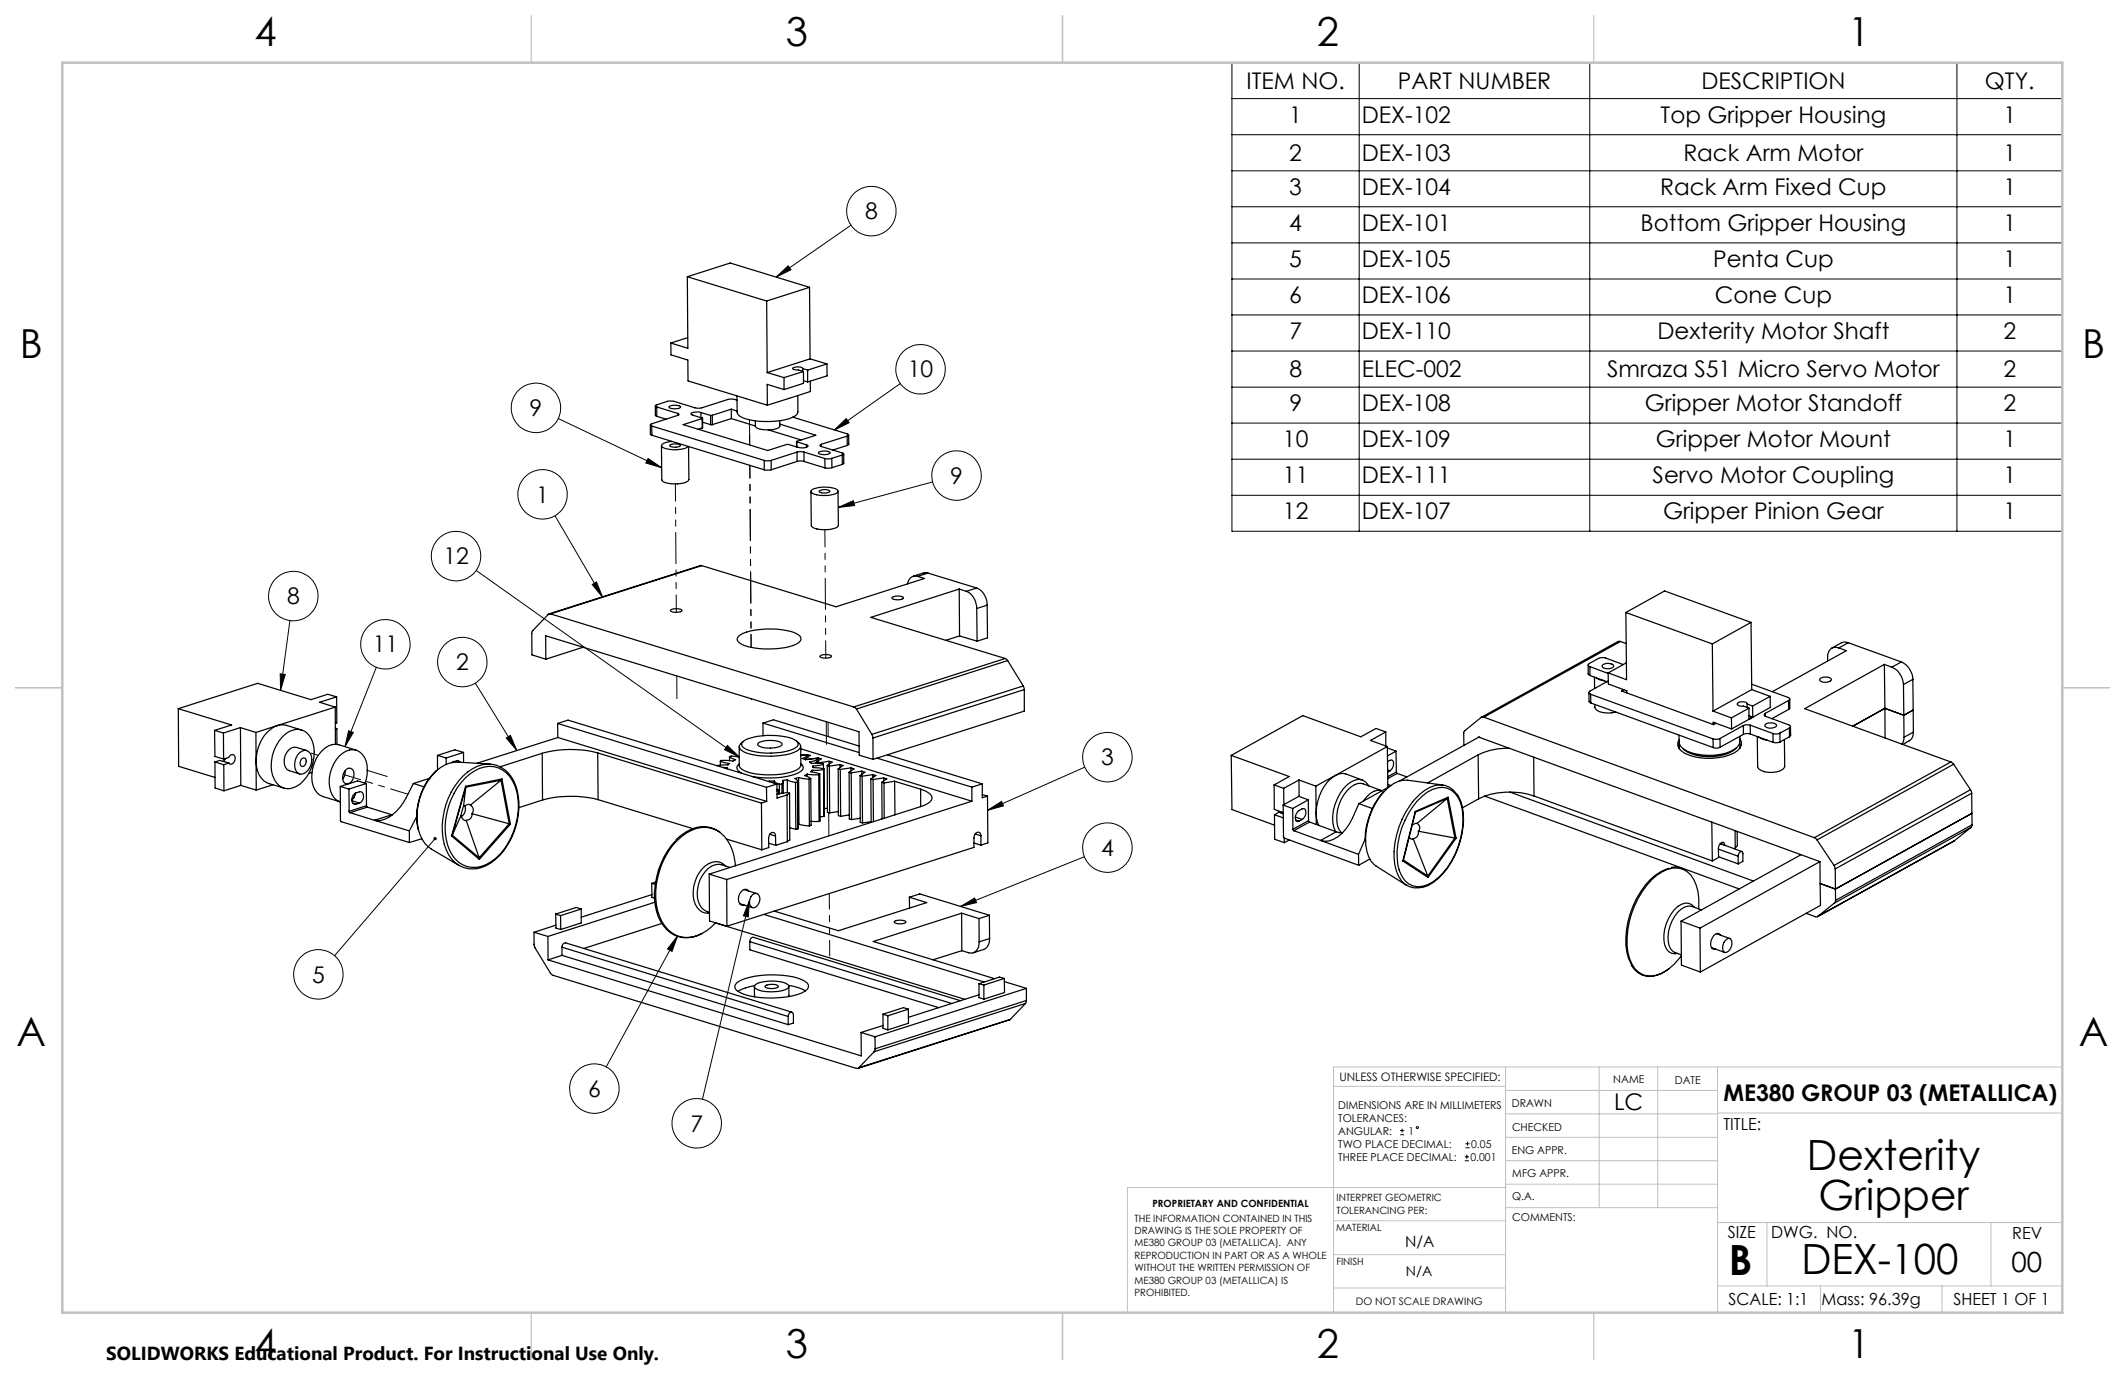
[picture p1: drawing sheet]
<svg xmlns="http://www.w3.org/2000/svg" width="432mm" height="279mm" viewBox="0 0 432 279" stroke-linecap="round" stroke-linejoin="round" font-family="sans-serif">
<g fill="none" stroke="#000" stroke-width=".25">
<path d="M139.7 56.2l.1 14.6-3.5-1.1M139.7 56.2l16.1 5M139.7 56.2l8.7-2.8 16.1 5M164.5 58.4l-8.7 2.8M164.5 58.4l.1 14.5M136.3 69.7v2.4l3.5 1.1v4.2l16.1 4.9M139.7 68.6l-3.4 1.1M155.8 61.2l.1 14.5M155.9 75.7l3.4 1M159.3 79.2l-3.4-1.1v4.2M159.3 76.7v2.5M163.1 74.9a1.65 1.65 0 0 0-2.1 0l.4 .2 1.9 .4"/>
<path d="M163.1 74.9l1 .3M163.1 74.9v.5M163.3 75.5l-4 1.2M163.3 75.5v2.4l-4 1.3M163.3 77.4l.8 .2M164.1 75.2v2.4M164.6 72.9l-8.7 2.8M164.6 72.9l3.4 1M164.6 77.5l.1 2.1-8.8 2.7M168 73.9l-3.9 1.3M168 73.9l.1 2.5-4 1.2M132.2 86.3v1.9l.3 .2"/>
<path d="M132.4 86.6l22.9 7M132.4 86.6l.1 1.8M132.5 88.4l22.8 7.1M133.2 82.5v1.9l.3 .2M133.5 82.7l4.2 1.3M133.5 82.7v1.9M133.5 84.6l1.9 .6M134.4 90.6l.1 6.9a1.14 1.14 0 0 0 1.1 .7l2.1 .1a3 3 0 0 0 2.2-.8v-6.8M136 82.6l1.1-.3a1.34 1.34 0 0 1 1.2 .4 2.13 2.13 0 0 1-2.4 0zM136.1 90.5l.5-.3h.8l.7 .1 .2 .3-.5 .2-.9 .1-.7-.2zM136.5 89.7h-.5a1.47 1.47 0 0 0-1.6 1 5.5 5.5 0 0 0 5.4 0M137.7 84.4l-5.4 1.7-.1 .2 .2 .3"/>
<path d="M137.7 84l.3 .1-.3 .3M137.7 84v.4M142.4 83.8l-.8-.1a1.21 1.21 0 0 0-1.2 .4l.3 .2 2.1 .7-.1 .1M142.4 83.8l2 .6M142.4 83.8l.1 1.1M142.7 85.1l-3.9 1.2 17.2 5.2 4.2-1.2a6 6 0 0 0 3.3 .7l.4-.1 .3-.3-.3-.2M142.7 85.1v1.9M142.7 87l-.8 .2M142.8 85l-.1 2M142.8 85.8l1.6 .5M144.4 86.3h.3M144.4 84.4v1.9"/>
<path d="M144.7 84.4h-.3M144.7 84.4v1.9M148.6 83.1l1.2 .4M148.6 83.1l-3.9 1.3M148.6 83.1v2M148.6 85.1l4.9 1.5M148.6 85.1l-3.9 1.2M149.8 81.3l-.8-.2h-.8l-5.9 1.8h-1.1l-4.5-1.4h-1l-2.4 .8-.1 .2 .3 .2M155.3 93.6h1.4M155.3 95.5h1.4M155.3 93.6v1.9M156.1 87.3l6.7 2.1"/>
<path d="M156.7 93.6v1.9M158.4 85.5l.1 1.1a2.7 2.7 0 0 1-2.7 .7h-.7a1.74 1.74 0 0 1-1.6-.7v-1.1M158.5 86.2l7.3 2.2-3.9 1.3v.1M161.1 84.8l11.1 3.4a.23 .23 0 0 1 .2 .2 .23 .23 0 0 1-.2 .2M161.9 89.7v1.1M161.9 89.8l2 .6M161.9 89.8v1M162 91.9l.7-.1 .7 .1M162 93.8l.5-.1 .9 .1M162 91.9l-5.3 1.7M162 91.9v1.9M162 93.8l-5.3 1.7"/>
<path d="M162.1 80.4v3.3a1.42 1.42 0 0 1-1.1 1.1 15.3 15.3 0 0 1-10.6-.2l-.4-.3-.2-.5v-3.3M163.4 93.8l4.2 1.3M163.4 91.9l4.2 1.3M163.4 91.9v1.9M163.9 90.4v.5M165 99.6a6.3 6.3 0 0 1 5-.2l.3 .5a4.3 4.3 0 0 1-3.7 .7 2.62 2.62 0 0 1-1.8-.6zM166.4 91.9l1.1-.2a1.34 1.34 0 0 1 1.2 .3 2.13 2.13 0 0 1-2.4 0zM166.5 99.8l.9-.3 .8 .1 .4 .2a1.59 1.59 0 0 1-2 .2zM166.9 90.3l-.3 .2 .3 .2M166.9 90.7l4.4 1.4 .1 .2-.3 .2M166.9 90.3v.4M167.6 93.2v1.9"/>
<path d="M169 93.1l-1.4 .1M169 93.1l.1 1.9M169.1 95l-1.5 .1M170.3 99.8l.1 7a.99 .99 0 0 1-1.1 .6l-1.2 .2h-1.4a1.99 1.99 0 0 1-1.8-.8l-.1-6.9M171.1 92.5l-2.1 .6M171.1 92.5l.1 1.9M171.2 94.4l-2.1 .6M171.4 92.3v1.9l-.2 .2M172.2 88.6l-5.3 1.7M172.2 88.6v1.9M172.2 90.5l-3 .9M172.4 88.4l.1 1.9-.3 .2"/>
<path d="M142.6 114.9h-.3l-30.8 9.8M142.6 114.9l-30.7 9.8M142.6 114.9l27.3 8.4 18-5.8-1.5-.4M186.4 117.1a1.6 1.6 0 0 0-2 1.5M188.6 116.5l-.9-.1-2.1 .7M188.6 116.5l-2.2 .6M188.6 116.5l9.9 3M194.9 119.7l-17.9 5.7 27.3 8.4M194.9 119.7l1.5 .5M194.9 119.7l.1 9.5M198.5 119.5a3.7 3.7 0 0 1 2.1 3.5M198.5 119.5l-2.1 .7"/>
<path d="M110.9 133.9v-4.7l63.7 19.5v4.8l2.8 .8M111.9 124.7l-.5 .1-3.2 3.4-.1 .4v4.5l2.8 .8M111.9 124.7l61.6 19M118.5 131.5l-7.6 2.4M136.3 123.9l1.1-.2a1.34 1.34 0 0 1 1.2 .3 2.13 2.13 0 0 1-2.4 .1zM150 129.3a7.9 7.9 0 0 1 4.5-1.4 14 14 0 0 1 7.5 1 .94 .94 0 0 1 .7 .7 .94 .94 0 0 1-.3 .9 12.3 12.3 0 0 1-7.1 1.4l-2.1-.2a5.7 5.7 0 0 1-3.2-1.3l-.2-.4zM166.7 133.2l1.1-.2a1.34 1.34 0 0 1 1.2 .4 2.13 2.13 0 0 1-2.4 0zM181.3 121.4l1.1-.3a1.21 1.21 0 0 1 1.2 .4 2.05 2.05 0 0 1-2.4 0zM195 129.2l-2.8 .9M195 129.2l3.5 1.1M196.4 120.2a3.7 3.7 0 0 1 2.1 3.4M198.5 123.6v6.7"/>
<path d="M200.6 123l-2.1 .6M200.6 123l.1 6.6-2.2 .7M204.3 133.8l.5 .4M204.3 133.8l-30.8 9.9M204.8 134.2l-30.8 9.9M204.8 134.2l3.1 5.2M207.9 139.4l.2 .7M207.9 139.4l-30.7 9.8M322.7 135.1v1.8l.4 .4M323.1 135.5l3.7 1.3M323.1 135.5v1.8M323.1 137.3l3.4 1.2"/>
<path d="M324 137.6v2.3M324.3 137.7l.7 .4 1 .2M325.6 135.2a1.76 1.76 0 0 1 2.3 .1 .89 .89 0 0 1-1.1 .6 .94 .94 0 0 1-1.2-.7zM326.8 136.7v2.3l3.8 1.4v.4M326.8 138.4l-3.7 2a.33 .33 0 0 0-.2 .4 .33 .33 0 0 0 .3 .3M329.3 130.4h-.5l-27.7 15.3M329.3 130.4l-27.8 15.3M329.3 130.4l1.1 .4M329.8 135l-3.9-1.4-1.1 .2-1.9 1a.33 .33 0 0 0-.2 .4 .33 .33 0 0 0 .4 .3M330.4 124.5l.1 13.6-3.7-1.4M330.4 124.5l17.5 6.3M330.4 124.5l7.8-4.4 17.6 6.4"/>
<path d="M330.5 134.8h-.2l-3.5 1.9M347.9 130.8l.2 13.7M355.8 126.5l-7.9 4.3M355.8 126.5l.2 13.6M356 139l7.3 2.7a.32 .32 0 0 1 .4 .3 .32 .32 0 0 1-.3 .3M369.8 138a1.86 1.86 0 0 1 2.3 0 1.61 1.61 0 0 1-2.4 .2zM373.7 131.7a1.67 1.67 0 0 0-2.3 1.8v.8M373.7 131.7l1.5 .5-15 8.3M375.6 130.6a1.53 1.53 0 0 0-1.4 0l-2 1.1M375.6 130.6l-1.9 1.1M375.6 130.6l10.8 3.9M382.9 135l1.5 .6"/>
<path d="M382.9 135l-16.2 9 29.7 10.8M382.9 135l.1 8.9M384.4 135.6a4.1 4.1 0 0 1 2.4 3.5M386.4 134.5a4 4 0 0 1 2.3 3.5M386.4 134.5l-2 1.1M386.8 139.1l.1 6.2M388.7 138l-1.9 1.1M388.7 138l.1 6.3M36.2 144l10.9 3.3-3.5 1.1M36.2 144l.1 11.7 7.4 2.3M43.6 148.4l1.8 .5M43.6 148.4l.1 5.3 1.7 .5"/>
<path d="M43.7 154.8l1-.3 1.8 .5M43.7 154.8l1.8 .6M43.7 154.8v5.3l1.8 .6M45.4 148.9v5.3M45.4 154.2l1.1-.3 .5-.5 .3-.1a1.05 1.05 0 0 1 .4 1.2 1.05 1.05 0 0 1-1 .8l-.2-.3M45.5 155.4v5.3M45.9 154.1l-.6 .6M46.5 155l-1 .4M48.9 147.8l3.1 1M48.9 147.8l-3.5 1.1M48.9 147.8v11.8M48.9 159.6l-3.4 1.1"/>
<path d="M48.9 159.6l3.2 .9M52 148.8l.1 11.7M55.5 159.5l-3.4 1M56.4 147.4l1.5-.1 3.4 1M56.4 147.4a7.5 7.5 0 0 0-4.4 7.3 4.4 4.4 0 0 0 2.6 4.5l3.1 .9M56.4 147.4l-4.4 1.4M57.3 149.9a3.7 3.7 0 0 1 5-1.1 6.5 6.5 0 0 1 1 7.2 6.3 6.3 0 0 1-4.5 4.3 3.4 3.4 0 0 1-3.4-2.7 8.4 8.4 0 0 1 1.9-7.7zM60.9 153a1.37 1.37 0 0 1 1.4-.5 1.37 1.37 0 0 1 1 1.2 3.2 3.2 0 0 1-1.9 3.6 1.78 1.78 0 0 1-1.5-2.5l.5-1.3zM61.3 154.2a.5 .5 0 0 1 .9 .2 1.02 1.02 0 0 1-.8 1.4 .97 .97 0 0 1-.1-1.6zM62.3 152.5l-2.1-.6a1.97 1.97 0 0 0-2.2 1.5 2.34 2.34 0 0 0 .8 3.2l2.1 .7M63.4 157l-.6 .2M68.1 143.7l-11.7 3.7"/>
<path d="M68.1 143.7l.1 7.5M68.2 148l.2 .1M68.4 141.6l-1.8-.5-3.4 1.1-10.8-3.3-16.2 5.1M68.4 141.6l-3.5 1.1 3.2 1M68.4 141.6v5.3l-.2 .1M68.4 148.1h-.2M68.4 148.1l.1 3.2M69.1 159.8l.1 7 .1 .2 13.9 4.2M69.1 159.8l1.8 .5M70.1 156.6a.97 .97 0 0 1 1.1-.5 .97 .97 0 0 1 .7 1.1 1.76 1.76 0 0 1-1.6 2.1 1.71 1.71 0 0 1-.2-2.7zM70.2 156.6a2.24 2.24 0 0 1-.6 1.7M72.4 152.4l-3.5-1.1a3.9 3.9 0 0 0-4.1 2 7.1 7.1 0 0 0-.8 7.2l1 1.1 4.1 1.3"/>
<path d="M74.2 159.1a5.5 5.5 0 0 0-1.2-6.3 3.2 3.2 0 0 0-4.1 .8 6.9 6.9 0 0 0-.9 8.6l.5 .5 .7 .2M74.4 159.2l-3.5 1.1M74.4 159.2l.1 4.5M74.4 159.2l-1.7-.5-3.6 1.1M84 159.2a15.7 15.7 0 0 1-4.2 6.3 4.7 4.7 0 0 1-3.7 1.2M84 159.2l2.1 .7M87.2 158.2l-3.2 1M88.7 156.6a12.9 12.9 0 0 0-3.8 11.9M88.9 153.5l1.8 .5M88.9 153.5v3M90.7 154v1.3M91.9 154.9h.1"/>
<path d="M93.5 154.9l-.1-.2a1.41 1.41 0 0 0-1.6 .3M94.2 152.9l-1.8-.5-3.5 1.1M94.2 152.9l-3.5 1.1M94.2 152.9v2M94.6 158a6.6 6.6 0 0 1 6.7-2 7.7 7.7 0 0 1 4 7.4 14.3 14.3 0 0 1-5.5 11.7 5.4 5.4 0 0 1-8.4-2.3 14.2 14.2 0 0 1 3.2-14.8zM94.6 159.8l.1 .1M94.6 159.8l-2.8 10.1M94.7 159.9l-2.8 9.8M94.7 159.9l-.5 4M99.6 155.3l-6.5-.4a7.4 7.4 0 0 0-6.1 3.7 12.1 12.1 0 0 0-1.2 12l.6 .8 1.3 1.1 5.6 3.4M101.8 158.5l-7.1 1.4M101.8 158.5l-6.2 5.1"/>
<path d="M101.8 158.5l1.7 8.9M102 158.3l-.2 .2M102 158.3l1.7 9.2M102 158.3l-7.4 1.5M102.6 156.4a5.9 5.9 0 0 0-7.6 .5 14.7 14.7 0 0 0-4.3 15.8 5.5 5.5 0 0 0 5.7 3.8M102.7 156.5a9.3 9.3 0 0 1 2.7 7.8 14.5 14.5 0 0 1-5.7 11.1 6.6 6.6 0 0 1-3.2 1.1M110.2 153.1l-8.6 2.7M110.2 153.1v9.5M113.3 147v2.9M113.3 147l42.5 13M113.3 147l2.1-.7 42.5 13M113.3 149.9l-16.4 5.2"/>
<path d="M113.3 149.9l42.5 12.9M121.5 153a21.9 21.9 0 0 0-11.3 .1M121.5 153l33.2 10.2M121.5 153v9.5M146.4 154.7l1.8 .5-.3 .2-2.3 .2M146.4 154.7v.8M146.9 155.9l.8 .1v.2v-.2M148.2 153.8l1.3 .6-.2 .1a1.04 1.04 0 0 1-1.2 .1l-.6-.1a.94 .94 0 0 0-1.1 .2M148.2 153.8l.4-.2 1.6 .2M148.2 153.8v.8M150.2 155.2a.93 .93 0 0 0-.5 1 .93 .93 0 0 0 .7 .8l.3 .1M150.2 151.8v3.7a1.27 1.27 0 0 0 1 1.1 15.7 15.7 0 0 0 10.8-.2l.4-.3 .3-.6"/>
<path d="M151.1 150.6a11.6 11.6 0 0 1 7.6-1 5.6 5.6 0 0 1 3.3 1.1l.2 .4a1.19 1.19 0 0 1-1.1 1.2 14.5 14.5 0 0 1-9.6-.1 .93 .93 0 0 1-.7-1.2zM154.1 151a5.4 5.4 0 0 1 4.6-.1l.2 .2a.96 .96 0 0 1-1.1 .8l-1.3 .1a2.63 2.63 0 0 1-2.5-.8zM155 146.9v2.6M155 146.9l19.6 6M155 146.9l2.2-.6 17.4 5.3M155.8 160v2.8M156.3 158.7h1M156.3 158.7v.1M156.3 158.7v.2M157.3 158.7l.4 .4 .7 .2M157.3 158.7v.4M157.9 159.3l-2.1 .7"/>
<path d="M157.9 159.3v2.9l2-.7M158.4 159.3v2M158.9 159.3h-.5M158.9 159.3v1.9M159.1 158.9l.1 2.3M160 158.5l1.6 .5M160 158.5l-1 .1a.49 .49 0 0 1-.1 .7M160 158.5v2.5M161.6 159l.1 9.5M161.9 150.6a1.15 1.15 0 0 1 .7 1.3 5.3 5.3 0 0 1-3.8 1.6 15 15 0 0 1-7.6-.7 1.17 1.17 0 0 1-1-1.3l.8-.8M162.1 158.9l-.5 .1M162.1 158.9v9.5"/>
<path d="M162.3 158l2.1 .3M162.3 158l-.8 .2 .4 .2 .2 .5M162.3 158v9.5M162.7 151.7v3.8M162.7 152.2l34.8 10.6M162.7 155.2a.9 .9 0 0 1 .1 1.5 15.2 15.2 0 0 1-9.9 1.1M162.7 155.4v.1M163.7 154.2v.2M164 153.3l-1.3 .2 1.1-.1 .3 .1M164 157.3l2.4 .1M164 157.3l-.5 .3 1.2 .6M164 153.3v.1"/>
<path d="M164 157.3v.5M164 153.3l.6 .2-.9 .7M164.1 153.5l-.2 .2-.9 .4 .7 .3M164.1 153.5v.3M164.4 158.3l.1 9.5M164.7 158.2l-.3 .1M164.7 158.2l.1 9.5-.3 .1M165 156.5l-.3 .3 1.9 .5M165 156.5v.3M165.2 156l2.2 .2M165.2 155.9v.1M165.9 154.9l.4 .1"/>
<path d="M165.9 154.9v.2M166.2 154.3h-.1a.96 .96 0 0 0-1.1-.1l-1.3 .2M166.2 154.3l-1.7 .5 .4 .3h2l.3 .1 .1 .1M166.2 154.3v.4M166.2 154l.7 .2-1 .7M166.2 154l-2.1 .3-.4-.1M166.2 154l.1 .6M166.3 155v.1M166.4 157.4v9.5M166.6 157.3l-.2 .1M166.6 157.3l.1 9.5-.3 .1M167.3 155.3l-2.1 .3v.4"/>
<path d="M167.3 155.3v.9M167.4 156.4l-2.4 .1M167.4 156.4v9.5M167.4 156.2v.2M167.4 156.2v9.7M168.1 155.5l.4 .2M168.1 155.5v9.6l.5 .1M168.5 154.7l.6 .2-1 .6M168.5 154.7l-2.2 .3M168.5 154.7v.6M168.5 155.7l.1 9.5M170.3 156.2l.4 .2"/>
<path d="M170.3 156.2l.1 9.5 .4 .2M170.7 155.4l.6 .1-1 .7M170.7 155.4l-2.2 .3M170.7 155.4v.6M170.7 156.4l.1 9.5M172.5 156.9l.5 .2M172.5 156.9l.1 9.5 .4 .1M172.9 156l.6 .2-1 .7M172.9 156l-2.2 .4M172.9 156v.7M173 157.1v9.4M173.5 143.7l.5 .4"/>
<path d="M174 144.1l3.2 5.1M174.8 157.6l.4 .1M174.8 157.6v9.5l.5 .1M175.1 156.7l.7 .2-1 .7M175.1 156.7l-2.1 .4M175.1 156.7v.6M175.2 157.7l.1 9.5M177 158.3l.4 .1M177 158.3v8.8M177.2 149.2l.2 .8M177.3 157.4l.7 .2-1 .7M177.3 157.4l-2.1 .3"/>
<path d="M177.3 157.4v.6M177.4 150v4.3M177.4 158.4l.1 8.6M178.2 154.1l19.3 5.8M179.2 159l.4 .1M179.2 159v7.4M179.6 158.1l.6 .2-1 .7M179.6 158.1l-2.2 .3M179.6 158.1v.6M179.6 159.1l.1 7.2M180.3 153.4l19.3 5.9M181.8 158.8l5.3 1.6"/>
<path d="M181.8 158.8l-2.2 .3M181.8 158.8l.1 6.8M197.5 159.9v2.9M199.6 159.3l-2.1 .6M199.6 159.3v2.8l1.1-.3M208.1 140.1l-30.7 9.9M208.1 140.1v4.4l-30.7 9.8M250.2 153.5l11.8 4.3-3.1 1.7M250.2 153.5l.1 11 8.7 3.2M258.9 159.5l1.9 .7M258.9 159.5v5l1.9 .6M263.9 158.5l3.5 1.2"/>
<path d="M263.9 158.5l-3.1 1.7M263.9 158.5l.1 3.3M267.4 159.7v5.6M271.3 157.6l.8-.4h.8l3.9 1.3M271.3 157.6a9.1 9.1 0 0 0-3.9 7.7M271.3 157.6l-3.9 2.1M278.1 159.7a2.34 2.34 0 0 0-3.6-.8 9.3 9.3 0 0 0-3.5 9.1l.4 .9M281.6 148.7l-2-.7-3.1 1.7-11.8-4.3-14.5 8.1M281.6 148.7l-3.1 1.8 3.4 1.2M281.6 148.7v2.9M281.9 151.7l-10.6 5.9M281.9 151.7l.1 8.3"/>
<path d="M281.9 152l1.8 .6M281.9 154.8l.8-.4a1.25 1.25 0 0 1 0 2l-.3 .2M282 156.5l.4 .1M282 159.4l.6 .2M282.3 159.9l-6.2 3.4M282.4 156.6l-.4 .3M283.7 152.6l-1.8 1M283.7 152.6v4.3M283.7 156.9l.2 .3M283.7 156.9l-1.7 .9M283.9 157.2l2 .7M283.9 157.2l-1.9 1"/>
<path d="M293.2 159.5l-7.2-1a6 6 0 0 0-4.8 2.4 14.5 14.5 0 0 0-3.5 12 4.5 4.5 0 0 0 1.9 3.1l6.2 3.9M300.4 153.4l-10.3 5.7M300.4 153.4l.1 8.9M300.5 149.8h.1M300.5 149.8l-16 8.8M300.5 149.8l69.3 25.3M301.5 145.7l-.5 .1-3.5 2.8v2.9M301.5 145.7l67.2 24.5M306.7 152a13.5 13.5 0 0 0-6.3 1.4M311.6 153.8l.1 7.9M322.9 140.7v1.9l.4 .2M323.2 141.1l24.9 9"/>
<path d="M323.2 141.1l.1 1.7M323.3 142.8l24.8 9.1M324.1 143.2a1.21 1.21 0 0 0 1 1.4 5.7 5.7 0 0 0 3.2 .1M330 140.2l-.5 .2 18.7 6.8 .5-.2M341.1 151.7v.3M341.2 149.4a2.64 2.64 0 0 0 1.6 3.2 11.7 11.7 0 0 0 9.7-.4 2.28 2.28 0 0 0 1.1-2.6M341.2 151.1v1.1M348.1 150.1v1.8M348.1 144.5l3.7 1.4M348.1 147.2v-.4l3.8 1.3M349.5 150.1l-.7 .1-.7-.1M349.5 150.1v1.7"/>
<path d="M349.5 151.8l-.5 .2-.9-.1M351.8 145.9l.1 2.2M352.7 152a8.4 8.4 0 0 1-6.9 1.7 6.4 6.4 0 0 1-3.8-1.5M353.5 151l.1 1M353.6 150.2a1.52 1.52 0 0 1-.5 2.3 11.7 11.7 0 0 1-10.8 .6 1.97 1.97 0 0 1-1.1-2.7v-.1M353.6 151.6l.1 .3M354.3 147.4l-4.8 2.7M354.3 147.4v1.8M354.3 149.2l-4.8 2.6M355 143.1a1.31 1.31 0 0 0-2 0 1.24 1.24 0 0 0 1.3 .4l1.1 .4M355 143.1l1.1 .4M355 143.1v.7"/>
<path d="M355.4 143.9l-3.6 2M355.4 143.9v2.3l-3.5 1.9M355.4 145.5l.8 .2M355.6 147.4l-.9-.1-.4 .1M355.6 147.4l4.7 1.6M355.6 147.4l.1 1.8M355.7 149.2l-.8-.2-.6 .2M355.7 149.2l4.6 1.6M355.7 145.6v.5M356 140.1l-7.9 4.4M356 140.1l3.7 1.4M356.1 145.7l-.7 .4"/>
<path d="M356.1 143.5l.1 2.2M357.1 149.7l.1 6.1a1.45 1.45 0 0 0 1.3 1 4.1 4.1 0 0 0 4.1-.8v-5.7M357.4 149.8l.4 .2 1.3 .4M358.7 147.3a1.81 1.81 0 0 1 2.3 .1 1.19 1.19 0 0 1-1.6 .6l-.7-.3-.1-.2zM358.7 145a.33 .33 0 0 0-.2 .3 .33 .33 0 0 0 .3 .3l4.7 1.7a.33 .33 0 0 1 .3 .2 .33 .33 0 0 1-.2 .4M358.7 145v.6M359.7 141.5l-3.6 2M359.7 141.5v2.3l-3.5 1.9M360.3 149v1.8M361.7 149l-.7 .2-.7-.2M361.7 149v1.8M361.7 150.8l-.5 .1-.9-.1"/>
<path d="M363.4 142.3l-4.7 2.7M363.4 142.3l.1 1.8M363.5 144.1l-3.5 2M363.6 147.9l-1.9 1.1M363.6 147.9v1.8M363.6 149.7l-1.9 1.1M363.7 142.1v1.8l-.2 .2M363.8 147.6l.1 1.9-.3 .2M383 143.9l3.9 1.4M383 143.9l-6.5 3.7M383 143.9v6.1M386.9 145.3v4.5"/>
<path d="M386.9 149.8l-.2 1-.2 .4M388.8 144.3l-1.9 1M388.8 144.3v4.5M388.8 148.8a1.82 1.82 0 0 1-.9 1.7l-1.3 .8M388.8 148.8l-1.9 1M396.4 154.8l.6 .5M396.4 154.8l-27.7 15.4M397 155.3l-27.8 15.4M397 155.3l3.4 5.2M70.9 160.3v4.6M70.9 164.9l.2 .2M71.1 165.1l5 1.6"/>
<path d="M71.5 162.7l1.6 .5M71.7 163.2l.6 .2M71.8 162.2l.3-1a1.65 1.65 0 0 1-.6 1.4M73.1 163.2a1.38 1.38 0 0 0 .2-2.3 1.61 1.61 0 0 0-1.5 .7 1.61 1.61 0 0 0-.1 1.7l.6 .1M73.1 163.2l-.8 .2M74.5 163.7l.1 .3M74.5 163.7l-3.6 1.2M74.6 164l-3.5 1.1M74.6 164l5 1.6M76.1 166.7l7.1 2.1M79.6 165.6l-3.5 1.1M79.6 165.6h.1"/>
<path d="M83.2 168.8v2.4M84.7 165.9l-1.5 2.9M85.7 170.4l-2.5 .8M91.8 169.9l5.6 4.7M91.9 169.7l-.1 .2M91.9 169.7l5.5 4.6M93.6 165.8l.5 .7 .3 .2h.3M93.6 165.8l-1.7 3.9M94.2 163.9l-.6 1.9M94.4 163.7a1.87 1.87 0 0 1-.7 2.3M94.7 166.7l2.7 7.6M95.6 163.6l-.4-.2-1 .5"/>
<path d="M95.6 163.6l.5 .7 .1 .5-.3 .5M95.9 165.3l-.2 .9-.4 .3-.6 .2M95.9 165.3l7.6 2.1M97.4 174.3v.3M103.5 167.4l.2 .1M103.5 167.4l-6.1 6.9M103.7 167.5l-6.3 7.1M110.2 162.6l-4.8 1.5M121.5 162.5a22.9 22.9 0 0 0-11.3 .1M121.5 162.5l19.3 5.9M132.4 179.5l.1 2.9 .5 .1M132.4 179.5l.8 .2"/>
<path d="M133.2 179.2l-.8 .3M137.2 170.9a16.4 16.4 0 0 0-4.2 10.2M144.1 177.6l3.6 1.1M144.1 177.6l.1 9.5 3.5 1.1M146.3 169.1a5.9 5.9 0 0 0-6.8-.1l-2.2 1.7M147.4 176a2.7 2.7 0 0 0-4.1-.1 6.9 6.9 0 0 0-1.6 8.6 2.5 2.5 0 0 0 2.5 1.1M147.6 170.5l7.2 2.2M147.7 178.7v9.5M148.4 176.3a3.8 3.8 0 0 0-5.6 1.5 6 6 0 0 0-.2 6.7l1.2 .8M149.4 175.9a8.5 8.5 0 0 0-3.8-7.2 6.2 6.2 0 0 0-7 1.2 15.4 15.4 0 0 0-4.5 16.4 5.8 5.8 0 0 0 8.5 3.4l1.1-.6 1.7-1.6 50.6 15.6M154.7 163.2l.1 9.5M155.8 162.8l-1.1 .4"/>
<path d="M156.2 171.3l1.4 .5M156.4 169.5l1.2 .4M157.6 169.9v-.4a.57 .57 0 0 0-1-.2l-.4 1v1.9l-1.4 .5M157.6 169.9v1.9M157.9 160.4l.3 .1M158.2 160.5l-.3 .2M158.2 160.5v.8M159.9 161.5l.1 9.5M160 171l-2.4 .8M160 161l-2.1 .4M160 161l.4 .2M160.4 161.2l-.5 .3"/>
<path d="M160.4 161.2l.1 9.5-.5 .3M160.5 168.2l1.2 .3M162.1 168.4l-.4 .1M162.3 167.5l2.2 .3M162.3 167.5h-.2M164.8 166.9h1.6M167.4 165.9l-.7 .1M168.1 164.2l-.6 .1M170.4 164.9l-1.8 .3M172.6 165.6l-1.8 .3M174.8 166.3l-1.8 .2M177 167l-1.7 .2"/>
<path d="M187.1 160.4a3.1 3.1 0 0 1 2.3 1.7 2.03 2.03 0 0 1-1.5 1.5l-.8 .3M187.1 163.9l-43 13.7M187.1 160.4v3.5M197.5 162.8l-49.8 15.9M197.9 171.3l1.4 .4M198.2 169.5l1.1 .3M199.3 169.8l-.2-.6a.88 .88 0 0 0-.9 .2 .88 .88 0 0 0-.3 .9v1.9l-50.2 16M199.3 169.8v1.9M199.6 161.5l1.1 .3M200.7 161.8v9.5l-1.4 .4M259 165.6l1.8 .6M259 165.6v4.9l2 .7"/>
<path d="M260.5 165.1l-.2 .1M260.7 163.6l.1 6.5 .2 .2 15.1 5.5M260.7 163.6l2 .7M260.8 165.3l-.9-.3-.9 .6M260.8 160.2l.1 3.3M260.9 170.3l.1 .9M262 170.7l-1 .5M262.7 164.3v4.2M262.7 168.5l.2 .3M262.9 168.8l5.5 2M263.2 166l1.4 .5M263.3 166.6l.7 .3"/>
<path d="M264.6 166.5a1.6 1.6 0 0 0 .5-2.1 1.71 1.71 0 0 0-1.7 2.5h.6M264.6 166.5l-.6 .4M265.9 162.5l-3.2 1.8M265.9 162.5v4.3M265.9 162.5l-2-.7-3.2 1.8M265.9 166.8l.2 .2M265.9 166.8l-3.2 1.7M266.1 167l-3.2 1.8M266.1 167l5.4 2M267.4 165.3l.1 1 .5 1.4M267.4 165.3l.1 2.2M268.4 170.8l7.6 2.8"/>
<path d="M271.5 169l1.3 .2M271.5 169l-3.1 1.8M276 173.6l.1 2.2M276.1 163.3a13.8 13.8 0 0 1-4.2 6.7 3.7 3.7 0 0 1-3.5 .8M276.1 163.3l2.8 1M277 162.8a4 4 0 0 1 3.6-2.2l.2 .1-3.8-1.4a2.38 2.38 0 0 0-2.4 .6 8 8 0 0 0-2.5 8.7l.5 .6M277.4 170.5l-1.4 3.1M278.3 174.6l-2.2 1.2M278.9 164.3a14.4 14.4 0 0 0-1.5 6.4M281 161a12 12 0 0 0-2.1 3.3M285 174.9l5.2 3.4M285.2 174.8l-.2 .1"/>
<path d="M285.2 174.8l4.9 3.2M286.4 170.1l.2 .3 .3 .1 .3-.1M287.2 170.4l2.9 7.6M287.6 164.9v.1M287.6 164.9l-2.6 10M287.6 165l-2.4 9.8M287.9 167.3h-.3l-.7 .4M287.9 167.3l.4 .4 .2 .4-.3 .8M288 162.8a7.3 7.3 0 0 1 5.1-2.8 4.7 4.7 0 0 1 4 4.4 16.6 16.6 0 0 1-4.9 14 4.9 4.9 0 0 1-6 1.2 6.7 6.7 0 0 1-2.3-5.2 16.9 16.9 0 0 1 4.1-11.6zM288.2 168.9l-.1 .9-.4 .4-.5 .2M288.2 168.9l7.4 1.4M290.1 178l.1 .3"/>
<path d="M294.1 162.2l-6.2 5.1M294.1 162.2l1.5 8.1M294.1 162.2l-6.5 2.8M294.3 162l-.2 .2M294.3 162l1.6 8.3M294.3 162l-6.7 2.9M295.6 170.3h.3M295.6 170.3l-5.5 7.7M295.8 161.1a4 4 0 0 0-5.2-1.1 13.8 13.8 0 0 0-6.3 8 13.7 13.7 0 0 0-.1 10.1 4 4 0 0 0 4.5 2.2M295.9 170.3l-5.7 8M295.9 161.2a9.2 9.2 0 0 1 1.4 6.8 16.4 16.4 0 0 1-6.1 11.4l-1 .6-1.3 .3M300.5 162.3l-3.3 1.8"/>
<path d="M301.7 161.8l51.7 18.8M306.8 160.9l49.5 18.1M311.7 161.7a15.4 15.4 0 0 0-11.2 .6M311.7 161.7l36.2 13.2M339.4 176.4a9.7 9.7 0 0 0-6 4.8 17.1 17.1 0 0 0-2.5 13.4l.5 1.3M339.7 176.2h.8l1.2 .3M347.8 167l.1 7.9M349.2 172.5l4 1.5M349.2 174.1l4 1.4M350.4 171.7l-.1-.5a1.04 1.04 0 0 0-1.1 1.2v1.8l-1.3 .7M350.4 171.7l-.8-.3 4.3 1.6M350.4 171.7v.1"/>
<path d="M352.6 168.8v3.6M352.6 172.4l-.2 .1M353 168.9v2.9l-.4 .6M353.2 174l.1-.6a.44 .44 0 0 1 .4-.3 .44 .44 0 0 1 .4 .1l.1 1.8-1 .5M353.2 174v1.5M366 173.7l-24.4 13.5M368.7 170.2l.5 .5M369.2 170.7l3.5 5.2M369.8 175.1l-24.4 13.5M369.8 175.1l.1 4.4M369.9 179.5v4.5l-24.4 13.5M369.9 179.5l3.1 1.2"/>
<path d="M372.7 175.9l.2 .7M372.9 176.6l.1 4.1M397.1 170.9l-27.8 15.4M397.1 170.9h.1M400.4 160.5l.2 .7M400.4 160.5l-27.7 15.4M400.5 168.1l-27.8 15.4M400.5 168.1l-3.4 2.8M400.6 161.2l-27.7 15.4M400.6 161.2l.1 4.1M400.7 165.3l-27.7 15.4M400.7 165.3v2.3"/>
<path d="M400.7 167.6l-.2 .5M400.7 167.6l-27.7 15.4M108.5 189.4v2.7l.2 .4 3.2 5.3 .4 .4 61.7 18.9 .5-.1M108.5 189.4l2.8 .9M111.3 190.3l.1 4.8M111.4 195.1l63.6 19.5v-4.8M112.9 185.7l.1 2.9 .9 .3M112.9 185.7l1 .4M113 188l-4.5 1.4M113.9 186.1v2.8M114.2 192.5a.77 .77 0 0 1 .7-.9l46 14.1M114.2 194.1l-2.8 1"/>
<path d="M114.2 194.1l46 14.1M114.2 192.5l46 14.1M114.2 192.5v1.6M118.1 184.7v2.8l-4.2 1.4M118.1 184.7l-1-.3-4.2 1.3M118.1 184.7l-4.2 1.4M132.5 181.8l-14.4 4.6M133 181.3a10.4 10.4 0 0 0 2.5 7.6 5.8 5.8 0 0 0 7.1 .8M133.1 183.3l-21.8 7M134.5 187.6l-15.9 5.1M143.8 185.3l.4 .1M143.8 185.3h.1"/>
<path d="M149.6 199.8a12.5 12.5 0 0 1 7.2-1.7 12 12 0 0 1 7.1 1.6 1.04 1.04 0 0 1-.4 1.8 18.2 18.2 0 0 1-11.1 .9 5.2 5.2 0 0 1-3-1.5l-.1-.4zM150.3 183.6l2.6 .8M151.2 180.8l2.6 .8M152.2 181a.91 .91 0 0 0-1.6 .2 1.86 1.86 0 0 0 0 2.7h.7M152.4 191.3a.71 .71 0 0 1 .7-.8l42.1 12.8M152.4 191.3v1.7l38.3 11.8M152.4 191.3l41 12.6M152.9 181.8a.87 .87 0 0 1 1-.2 .87 .87 0 0 1 .5 .9 1.56 1.56 0 0 1-1.6 1.9 1.76 1.76 0 0 1 .1-2.6zM155.2 185.8l44.8 13.7M181.8 187.2l1.1-.2a1.21 1.21 0 0 1 1.2 .4 2.22 2.22 0 0 1-2.4 0zM184.8 182.3l3.5 1.1-17.9 5.7-13.1-4M184.8 182.3l2.1-.7 14.1 4.4"/>
<path d="M184.8 182.3v2.2M195.4 185.6l3.5 1.1M195.4 185.6l-18 5.7 24.7 7.6M195.4 185.6v7.6M195.4 193.2l-5.8 1.8M198.9 199.9v2.8l1 .3M198.9 199.9l1 .3M198.9 186.7l.1 4.7M199 191.4a1.82 1.82 0 0 1-2.2 2.2l-1.4-.4M201 186l-2.1 .7M201 186l.1 4.7M201.1 190.7a2.18 2.18 0 0 1-1.2 2.2l-2.1 .7"/>
<path d="M201.1 190.7l-2.1 .7M204.1 198.8v2.9l-4.2 1.3M204.1 199.5l4.5 1.3M204.1 198.8l-4.2 1.4M204.1 198.8l-1-.3-4.2 1.4M331.5 196.1a4.3 4.3 0 0 0 6.1 1.7l1.5-.9M341.6 187.2l3.8 1.4M341.6 187.2l.1 8.9 3.8 1.4M344.3 184.4a2.2 2.2 0 0 0-3.4-.2 8.4 8.4 0 0 0-2.7 7.7 2.16 2.16 0 0 0 2.7 1.8M345.2 184.7a9.7 9.7 0 0 0-1.6-6.9 4.5 4.5 0 0 0-6.3-.4 16.8 16.8 0 0 0-6.5 11.6 10.2 10.2 0 0 0 1.4 7.9 4.3 4.3 0 0 0 5.8 .7 12.2 12.2 0 0 0 3.7-3.4M345.4 188.6l.1 8.9M345.7 184.9a3.5 3.5 0 0 0-4.1-.2 7.6 7.6 0 0 0-2.4 7.5 2.77 2.77 0 0 0 2.5 1.8"/>
<path d="M347.8 192.5l2.6 1M348.8 189.7l2.7 1M349.6 190l-.2-.2a1.15 1.15 0 0 0-1.5 .8 1.88 1.88 0 0 0 0 2.2h.6M350.6 191.1l.4-.4h.4a1.13 1.13 0 0 1 .5 1.5 1.67 1.67 0 0 1-1.3 1.4 1.13 1.13 0 0 1-.5-1.5zM372.7 183.5l-3.5 2.8-2.2-.7M373 180.7v2.3M373 183l-.3 .5M153.3 200.5l.1 2.1M153.4 200.3l-1.9 .4-1.6 .7M153.5 200.1a8 8 0 0 1 5.9-.4l.8 .4 .1 .3a1.31 1.31 0 0 1-1.3 .9 8.4 8.4 0 0 1-5.5-.4l-.2-.3zM155.5 200.3l1.2-.3a1.15 1.15 0 0 1 1.5 .6 2.6 2.6 0 0 1-2.8-.2zM160.2 206.6v-.3a.6 .6 0 0 1 .8-.5l.2 .4v1.7l-1 .3"/>
<path d="M160.2 206.6v1.6M160.2 200.2l1.9 .5 1.6 .7M160.3 200.4v2.1M175 209.8l2.8 .9M177.6 213.7l-3.1 3.3M177.8 210.7v2.4M177.8 213.1l-.2 .6M179.4 206.1v2.9l1 .3M179.4 208.4l-4.4 1.4M179.4 206.1l1 .3M180.4 206.4v2.9M184.6 205.1v2.8l-4.2 1.4"/>
<path d="M184.6 205.1l-4.2 1.3M184.6 205.1l-1-.3-4.2 1.3M198.9 202.1l-14.3 4.6M199.9 200.2v2.8M205.3 207.2l-31 9.9M205.3 207.2l-30.8 9.8M208.4 203.9l-30.8 9.8M208.4 203.9l-3.1 3.3M208.6 203.3l-.2 .6M208.6 200.8l-30.8 9.9M208.6 200.8v2.5M208.6 203.3l-30.8 9.8"/>
</g>
<path d="M82.9 161.4l-13.2-4" fill="none" stroke="#000" stroke-width=".2" stroke-dasharray="6.3 1.3 1.3 1.3 1.3 1.3" stroke-dashoffset="2.6"/>
<path d="M152.3 90.4v-2.1M152.3 90.4v-5.1M64.7 153.5l-1.5-.5M78.7 157.8l-4.2-1.3M137.6 142l-.1-4.7M152.7 142.2v-.2M167.9 151.3v-4.7M168.3 149.7v-3M168.4 165.1v4.8" fill="none" stroke="#000" stroke-width=".2" stroke-dasharray="6.3 1.3 1.3 1.3 1.3 1.3"/>
<path d="M168.5 181.6l.1 12.7" fill="none" stroke="#000" stroke-width=".2" stroke-dasharray="6.3 1.3 1.3 1.3 1.3 1.3" stroke-dashoffset="3.2"/>
<path d="M137.4 124.4l-.2-26.1M167.8 133.7l-.2-26.1" fill="none" stroke="#000" stroke-width=".2" stroke-dasharray="6.3 1.3 1.3 1.3 1.3 1.3" stroke-dashoffset="2.8"/>
<path d="M152.6 131.5l-.2-37" fill="none" stroke="#000" stroke-width=".2" stroke-dasharray="6.3 1.3 1.3 1.3 1.3 1.3" stroke-dashoffset="3.7"/>
<g fill="none" stroke="#000" stroke-width=".2">
<path d="M250.3 12.7h168.8v95.2h-168.8zM276.2 12.7v95.2M323 12.7v95.2M397.7 12.7v95.2M250.3 20h168.8M250.3 27.4h168.8M250.3 34.7h168.8M157.7 56.3l2.5-2.3 .5 .8zM172.9 45.8l-15.2 10.5M250.3 42h168.8M250.3 49.4h168.8M250.3 56.7h168.8"/>
<path d="M183 77.9l-13.5 9.5M250.3 64h168.8M250.3 71.3h168.8M250.3 78.7h168.8M113.5 85.1l20.9 9.9M131.7 93.2l2.7 1.8-3.2-.9zM169.5 87.4l2.4-2.3 .6 .8zM189.5 97.9l-19.2 5.2M250.3 86h168.8M250.3 93.3h168.8M96.8 115.9l53.4 37.9M112.8 104.8l9.6 16.6"/>
<path d="M120.3 118.8l.9-.5 1.2 3.1zM170.3 103.1l3.1-1.4 .2 1zM250.3 100.6h168.8M56.9 136.9l1.1 .2-1 3.2zM58.9 126.1l-1.9 14.2M76.5 135.6l-6.4 16.1M96.6 138.8l8.4 13.7M70.8 148.5l1 .3-1.7 2.9zM102.9 150l.8-.6 1.3 3.1zM147.8 151.5l2.4 2.3-3-1.5zM220.4 155.9l-19.7 8.7M88.4 170.4l-20.4 23.8"/>
<path d="M200.7 164.6l2.8-1.8 .4 1zM220.3 174.1l-25.1 10.1M137.7 190.2l-1.1 3.1-1-.5zM137.7 190.2l-14.5 26.6M152.3 183l-.3 3.3-.9-.2zM152.3 183l-9.6 40.4M195.2 184.2l2.8-1.7 .4 .9zM284.5 230.6h.8M284.5 229.7h.8M284.9 229.3v.9M297.6 235.9h.9M297.6 235.1h.9"/>
<path d="M297.8 233.2h.8M297.8 232.4h.8M298.1 234.6v.9M298.2 232v.8"/>
<circle cx="177.1" cy="42.9" r="5"/>
<circle cx="187" cy="75" r="5"/>
<circle cx="108.9" cy="82.9" r="5"/>
<circle cx="194.4" cy="96.6" r="5"/>
<circle cx="92.7" cy="113" r="5"/>
<circle cx="110.3" cy="100.4" r="5"/>
<circle cx="59.6" cy="121.1" r="5"/>
<circle cx="78.3" cy="130.9" r="5"/>
<circle cx="94" cy="134.5" r="5"/>
<circle cx="225" cy="153.9" r="5"/>
<circle cx="225" cy="172.2" r="5"/>
<circle cx="64.7" cy="198" r="5"/>
<circle cx="120.8" cy="221.2" r="5"/>
<circle cx="141.6" cy="228.3" r="5"/>
<circle cx="288" cy="229.1" r=".2"/>
</g>
<g fill="none" stroke="#c0c0c0" stroke-width=".2">
<path d="M305.9 216.8v49.9M324.9 216.8v28.6M336.8 216.8v28.6M349 216.8v49.9M419.1 216.8h-148.1v49.9M271 220.7h34.9M305.9 231.1h43.1M305.9 226.3h43.1M305.9 221.6h43.1M305.9 235.9h43.1M349 226.2h70.1M271 255h34.9"/>
<path d="M271 248.1h35M305.9 240.6h43.1M306 245.4h43M306 241.3h-76.9v25.4M349 248.4h70.1M359.1 248.4v12.9M404.6 248.4v12.9M271 261.7h34.9M349 261.3h70.1M369.9 261.3v5.4M394.6 261.3v5.4"/>
</g>
<path d="M108 3.2v9.5M215.9 3.2v9.5M323.8 3.2v9.5M3.1 139.7h9.6M419.1 139.7h9.5M108 266.7v9.6M215.9 266.7v9.6M323.8 266.7v9.6" fill="none" stroke="#c0c0c0" stroke-width=".25"/>
<path d="M12.7 12.7h406.4v254h-406.4z" fill="none" stroke="#c0c0c0" stroke-width=".5"/>
<path d="M157.7 56.3l2.5-2.3 .5 .8zM56.9 136.9l1.1 .2-1 3.2zM120.3 118.8l.9-.5 1.2 3.1zM169.5 87.4l2.4-2.3 .6 .8zM170.3 103.1l3.1-1.4 .2 1zM102.9 150l.8-.6 1.3 3.1zM147.8 151.5l2.4 2.3-3-1.5zM200.7 164.6l2.8-1.8 .4 1zM195.2 184.2l2.8-1.7 .4 .9zM88.2 170.2a.34 .34 0 0 0 0 .5 .34 .34 0 0 0 .5-.1 .34 .34 0 0 0-.1-.5l-.2 .3 .2-.3zM137.7 190.2l-1.1 3.1-1-.5zM152.3 183l-.3 3.3-.9-.2zM70.8 148.5l1 .3-1.7 2.9zM131.7 93.2l2.7 1.8-3.2-.9z" fill="#000"/>
<g font-size="8.5">
<text x="367.2" y="237.7">Dexterity</text>
<text x="369.5" y="245.8">Gripper</text>
<text x="351.3" y="259">B</text>
<text x="366" y="258.9">DEX-100</text>
</g>
<g font-size="8.1">
<text x="51.7" y="9.3">4</text>
<text x="159.7" y="9.3">3</text>
<text x="267.6" y="9.3">2</text>
<text x="375.6" y="9.3">1</text>
<text x="4" y="72.8">B</text>
<text x="423.1" y="72.8">B</text>
<text x="3.3" y="212.5">A</text>
<text x="422.4" y="212.5">A</text>
<text x="51.7" y="276">4</text>
<text x="159.7" y="276">3</text>
<text x="267.6" y="276">2</text>
<text x="375.6" y="276">1</text>
</g>
<text font-size="5.6" x="408.7" y="258.5">00</text>
<g font-size="4.7">
<text x="253.3" y="18.1">ITEM NO.</text>
<text x="284.1" y="18.1">PART NUMBER</text>
<text x="345.7" y="18.1">DESCRIPTION</text>
<text x="403.3" y="18.1">QTY.</text>
<text x="262" y="24.9">1</text>
<text x="276.7" y="24.9">DEX-102</text>
<text x="337.4" y="24.9">Top Gripper Housing</text>
<text x="407.1" y="24.9">1</text>
<text x="262" y="32.7">2</text>
<text x="276.7" y="32.7">DEX-103</text>
<text x="342.1" y="32.7">Rack Arm Motor</text>
<text x="407.1" y="32.7">1</text>
<text x="262" y="39.6">3</text>
<text x="276.7" y="39.6">DEX-104</text>
<text x="337.4" y="39.6">Rack Arm Fixed Cup</text>
<text x="407.1" y="39.6">1</text>
<text x="175.8" y="44.6">8</text>
<text x="262" y="46.9">4</text>
<text x="276.7" y="46.9">DEX-101</text>
<text x="333.4" y="46.9">Bottom Gripper Housing</text>
<text x="407.1" y="46.9">1</text>
<text x="262" y="54.3">5</text>
<text x="276.7" y="54.3">DEX-105</text>
<text x="348.1" y="54.3">Penta Cup</text>
<text x="407.1" y="54.3">1</text>
<text x="262" y="61.6">6</text>
<text x="276.7" y="61.6">DEX-106</text>
<text x="348.4" y="61.6">Cone Cup</text>
<text x="407.1" y="61.6">1</text>
<text x="262" y="68.9">7</text>
<text x="276.7" y="68.9">DEX-110</text>
<text x="336.8" y="68.9">Dexterity Motor Shaft</text>
<text x="407.1" y="68.9">2</text>
<text x="184.5" y="76.7">10</text>
<text x="262" y="76.7">8</text>
<text x="276.7" y="76.7">ELEC-002</text>
<text x="326.5" y="76.7">Smraza S51 Micro Servo Motor</text>
<text x="407.1" y="76.7">2</text>
<text x="262" y="83.6">9</text>
<text x="276.7" y="83.6">DEX-108</text>
<text x="334.2" y="83.6">Gripper Motor Standoff</text>
<text x="407.1" y="83.6">2</text>
<text x="107.6" y="84.6">9</text>
<text x="260.7" y="90.9">10</text>
<text x="276.7" y="90.9">DEX-109</text>
<text x="336.5" y="90.9">Gripper Motor Mount</text>
<text x="407.1" y="90.9">1</text>
<text x="193.1" y="98.3">9</text>
<text x="260.7" y="98.2">11</text>
<text x="276.7" y="98.2">DEX-111</text>
<text x="335.8" y="98.2">Servo Motor Coupling</text>
<text x="407.1" y="98.2">1</text>
<text x="109" y="102.1">1</text>
<text x="260.7" y="105.5">12</text>
<text x="276.7" y="105.5">DEX-107</text>
<text x="337.9" y="105.5">Gripper Pinion Gear</text>
<text x="407.1" y="105.5">1</text>
<text x="90.1" y="114.7">12</text>
<text x="58.3" y="122.8">8</text>
<text x="75.7" y="132.6">11</text>
<text x="92.7" y="136.2">2</text>
<text x="223.8" y="155.5">3</text>
<text x="223.8" y="173.9">4</text>
<text x="63.4" y="199.7">5</text>
<text x="119.5" y="222.9">6</text>
<text x="328" y="225.6">LC</text>
<text x="350.2" y="223.8">ME380 GROUP 03 (METALLICA)</text>
<text x="140.3" y="229.9">7</text>
</g>
<text font-size="3.8" x="21.6" y="276.3">SOLIDWORKS Educational Product. For Instructional Use Only.</text>
<g font-size="3.4">
<text x="350.2" y="229.5">TITLE:</text>
<text x="351.1" y="251.6">SIZE</text>
<text x="359.9" y="251.6">DWG. NO.</text>
<text x="408.9" y="251.7">REV</text>
<text x="351.2" y="265.2">SCALE: 1:1</text>
<text x="370.1" y="265.3">Mass: 96.39g</text>
<text x="396.9" y="265.2">SHEET 1 OF 1</text>
</g>
<text font-size="3.2" x="285.5" y="253.3">N/A</text>
<text font-size="2.8" x="285.7" y="259.4">N/A</text>
<text font-size="2.4" x="272.2" y="219.7">UNLESS OTHERWISE SPECIFIED:</text>
<g font-size="2.2">
<text x="327.8" y="220.1">NAME</text>
<text x="340.3" y="220.2">DATE</text>
<text x="271.9" y="225.3">DIMENSIONS ARE IN MILLIMETERS</text>
<text x="271.9" y="227.9">TOLERANCES:</text>
<text x="307.2" y="224.9">DRAWN</text>
<text x="271.9" y="230.6">ANGULAR:</text>
<text x="271.9" y="233.2">TWO PLACE DECIMAL:</text>
<text x="286.2" y="230.6">1</text>
<text x="298.9" y="233.2">0.05</text>
<text x="307.3" y="229.8">CHECKED</text>
<text x="271.9" y="235.9">THREE PLACE DECIMAL:</text>
<text x="298.8" y="235.9">0.001</text>
<text x="307.2" y="234.5">ENG APPR.</text>
<text x="307.3" y="239.2">MFG APPR.</text>
<text x="307.3" y="243.9">Q.A.</text>
<text x="307.3" y="248.1">COMMENTS:</text>
</g>
<text font-size="2.1" x="275.5" y="265.1">DO NOT SCALE DRAWING</text>
<g font-size="2">
<text x="234.2" y="245.3">PROPRIETARY AND CONFIDENTIAL</text>
<text x="271.6" y="244.1">INTERPRET GEOMETRIC</text>
<text x="230.5" y="248.2">THE INFORMATION CONTAINED IN THIS</text>
<text x="230.5" y="250.7">DRAWING IS THE SOLE PROPERTY OF</text>
<text x="271.5" y="250.2">MATERIAL</text>
<text x="271.6" y="246.6">TOLERANCING PER:</text>
<text x="230.5" y="253.3">ME380 GROUP 03 (METALLICA). ANY</text>
<text x="230.5" y="255.8">REPRODUCTION IN PART OR AS A WHOLE</text>
<text x="271.5" y="257">FINISH</text>
<text x="230.5" y="258.3">WITHOUT THE WRITTEN PERMISSION OF</text>
<text x="230.5" y="260.8">ME380 GROUP 03 (METALLICA) IS</text>
<text x="230.5" y="263.4">PROHIBITED.</text>
</g>
</svg>
